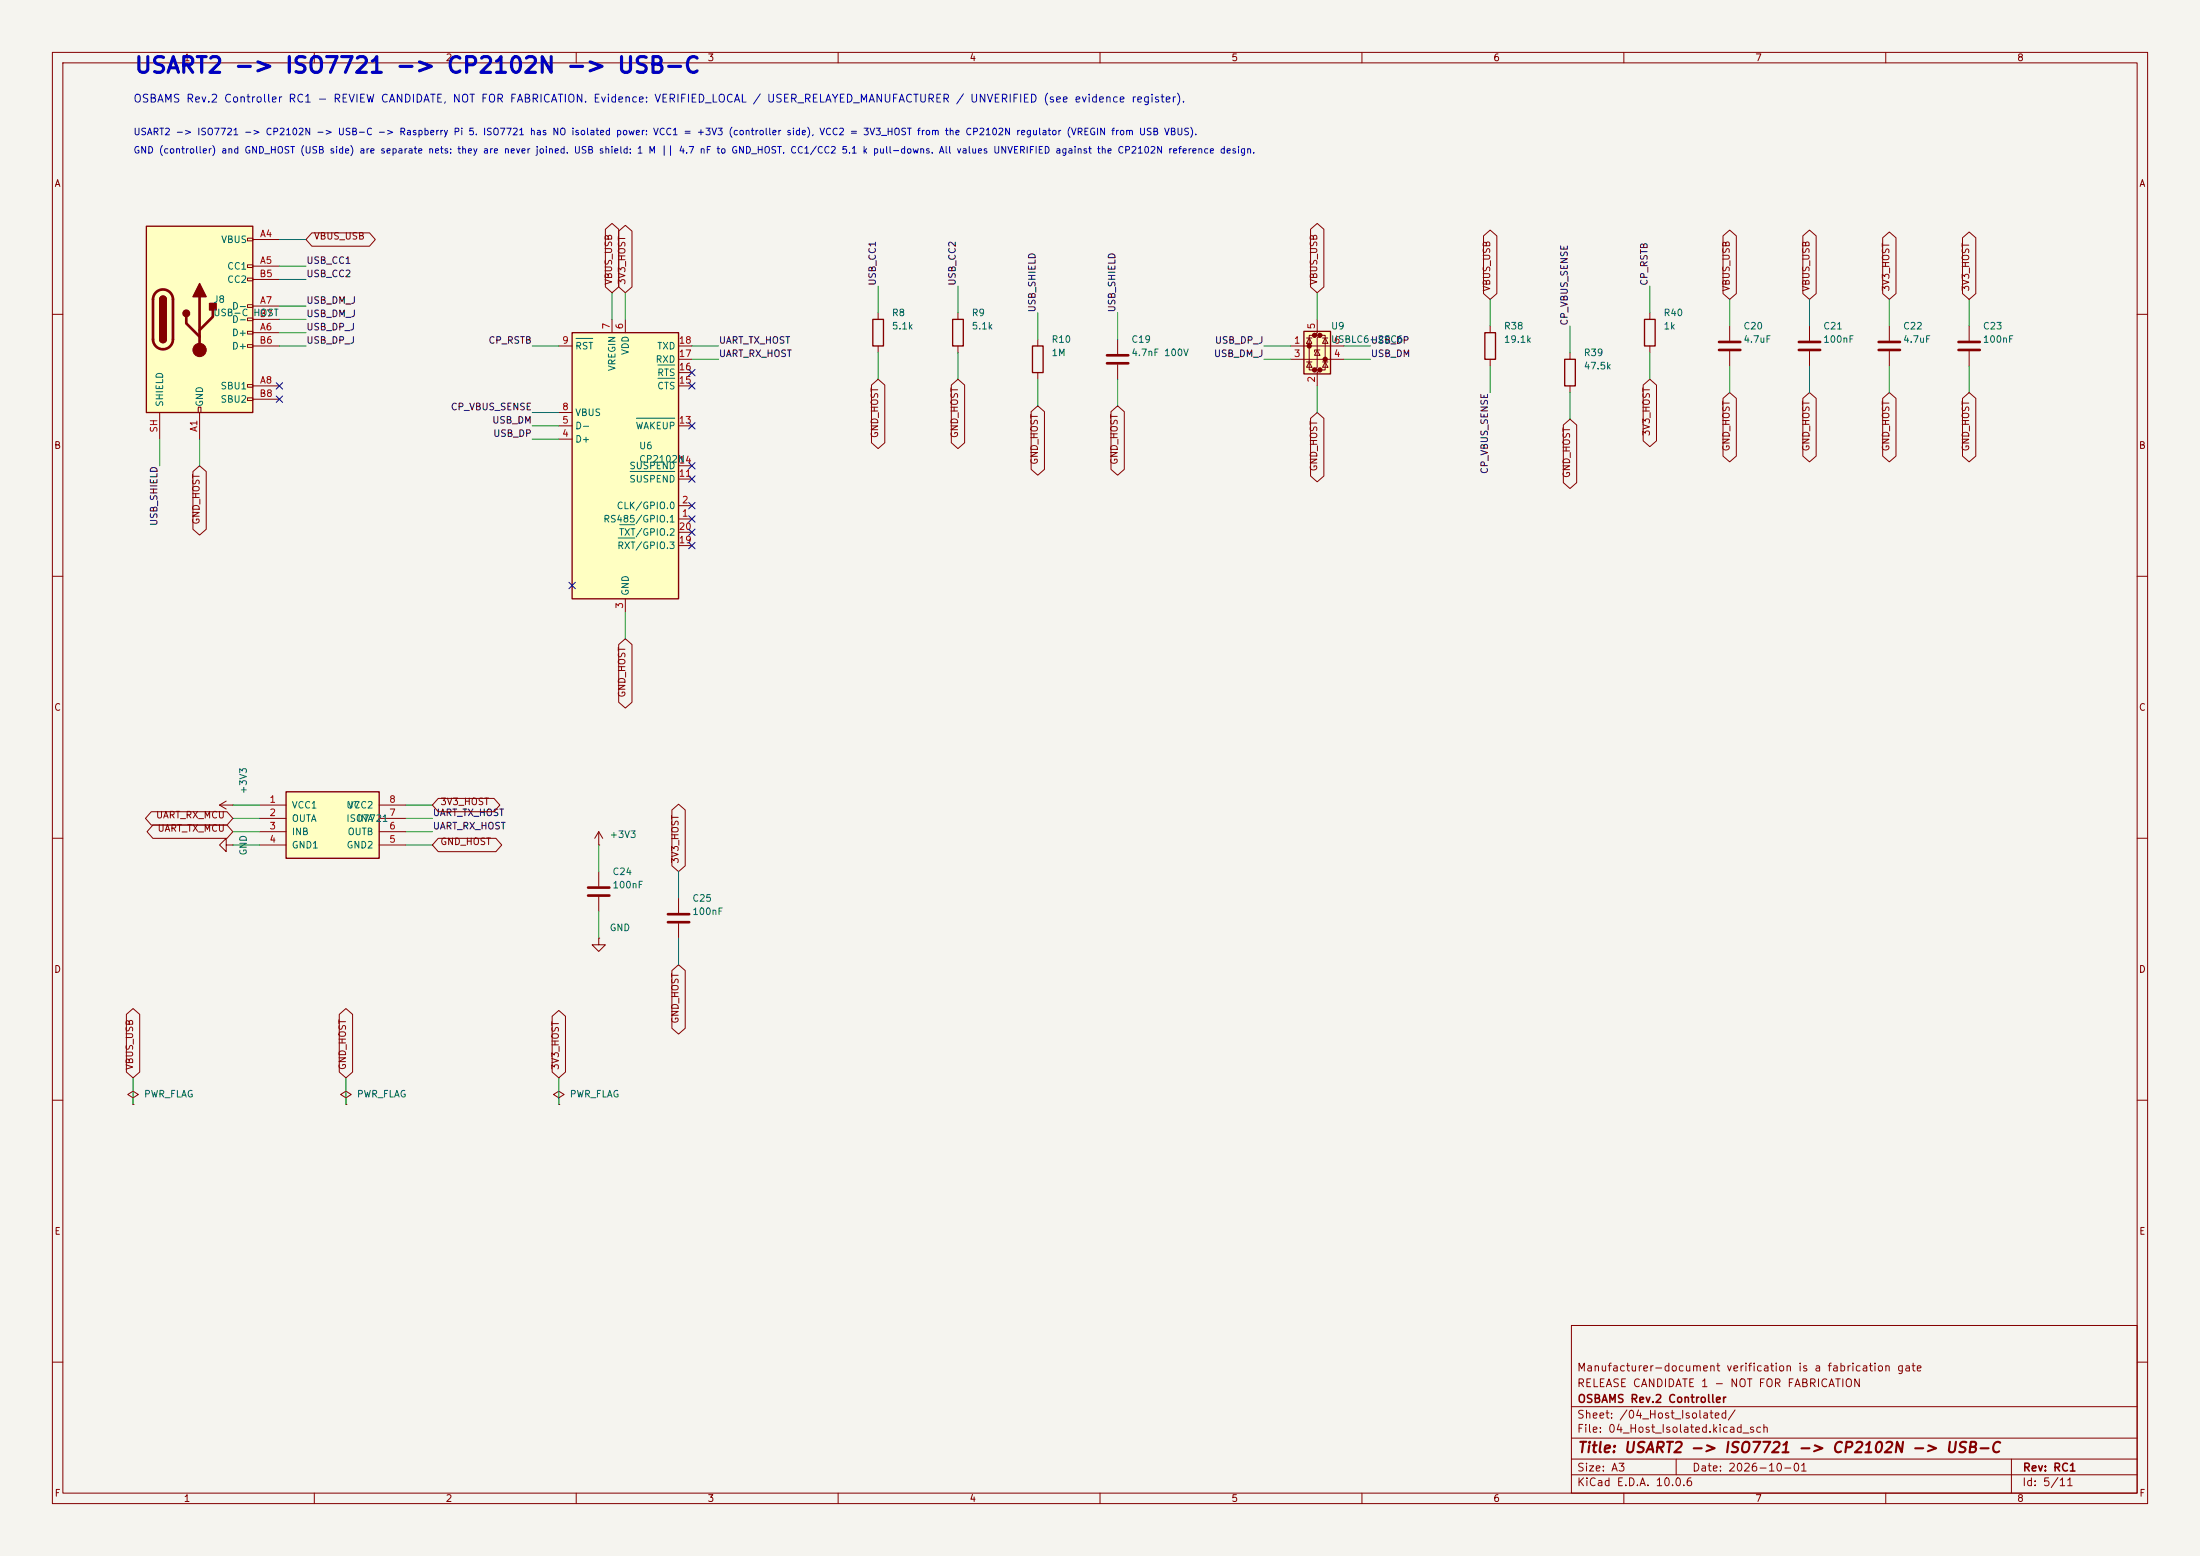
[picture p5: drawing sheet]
<svg xmlns="http://www.w3.org/2000/svg" width="420mm" height="297mm" viewBox="0 0 420 297" stroke-linecap="round" stroke-linejoin="round" font-family="sans-serif">
<path d="M0 0h420v297h-420z" fill="#f5f4ef" stroke="#f5f4ef" stroke-width=".19"/>
<g fill="none" stroke="#840000" stroke-width=".19">
<path d="M10 10h400v277h-400zM12 12h396v273h-396zM60 10v2M110 10v2M160 10v2M210 10v2M260 10v2M310 10v2M360 10v2M167.6 59.7v1.3M182.9 59.7v1.3M10 60h2"/>
<path d="M167.6 66v1.3M182.9 66v1.3M198.1 64.8v1.2M198.1 71.1v1.3M213.4 64.8v2.8M213.4 69.6v2.8M345.4 62.2v2.8M345.4 67.1v2.8M408 60h2M10 110h2M408 110h2M10 160h2"/>
<path d="M41.9 153.7l1.3 .7M41.9 153.7h2.5M43.2 152.9l-1.3 .8M44.4 153.7h.1M408 160h2M10 210h2M408 210h2M300 253h108v32h-108zM10 260h2M300 278.5h108M300 274.5h108M300 268.5h108"/>
<path d="M320 278.5v3M384 278.5v6.5M408 260h2M60 285v2M110 285v2M160 285v2M210 285v2M260 285v2M300 281.5h108M310 285v2M360 285v2"/>
</g>
<path d="M166.6 61h2.1v5h-2.1zM181.9 61h2v5h-2zM197.1 66h2v5.1h-2z" fill="none" stroke="#840000" stroke-width=".25"/>
<path d="M211.3 67.8h4.1M211.3 69.3h4.1M343.4 65.3h4.1M343.4 66.8h4.1" fill="none" stroke="#840000" stroke-width=".51"/>
<path d="M27.9 43.2h20.4v35.5h-20.4z" fill="#ffffc2"/>
<g fill="none" stroke="#840000" stroke-width=".19">
<path d="M47.2 45.5h1.1v.5h-1.1zM47.2 50.5h1.1v.6h-1.1zM47.2 53.1h1.1v.5h-1.1zM47.2 58.2h1.1v.5h-1.1zM48.3 45.7h5M48.3 50.8h5M48.3 58.4h5M48.3 53.3h5M30.5 78.7v5.1M37.8 77.7h.6v1h-.6zM38.1 78.7v5.1M47.2 60.7h1.1v.5h-1.1z"/>
<path d="M47.2 63.2h1.1v.6h-1.1zM47.2 65.8h1.1v.5h-1.1zM47.2 73.4h1.1v.5h-1.1zM47.2 75.9h1.1v.6h-1.1zM48.3 63.5h5M48.3 73.7h5M48.3 66h5M48.3 61h5M48.3 76.2h5M360.7 62.2v2.8M360.7 67.1v2.8M375.9 62.2v2.8"/>
<path d="M375.9 67.1v2.8"/>
</g>
<path d="M27.9 43.2h20.4v35.5h-20.4zM30.5 57.2a.64 .64 0 0 1 .6-.7 .64 .64 0 0 1 .6 .7M30.5 64.8a.64 .64 0 0 0 .6 .6 .64 .64 0 0 0 .6-.6" fill="none" stroke="#840000" stroke-width=".25"/>
<path d="M29.8 55.8a1.9 1.9 0 0 1 2-.4 1.9 1.9 0 0 1 1.2 1.8v7.6a1.91 1.91 0 0 1-1.9 1.9 1.91 1.91 0 0 1-1.9-1.9v-7.8l.2-.6zM38.1 56.6v10.2M40.6 59.2v1.3l-2.5 2.5M35.6 60.5v1.2l2.5 2.6M358.6 65.3h4.1M358.6 66.8h4.1M373.9 65.3h4.1M373.9 66.8h4.1" fill="none" stroke="#840000" stroke-width=".51"/>
<g fill="#840000" stroke="#840000" stroke-width=".25">
<path d="M30.5 57.2h1.2v7.6h-1.2z"/>
<path d="M30.7 56.7a.64 .64 0 0 1 .7-.1 .64 .64 0 0 1 .3 .6h-1.2z"/>
<path d="M30.5 64.8h1.2a.64 .64 0 0 1-.6 .6 .64 .64 0 0 1-.6-.6z"/>
<path d="M38.1 54.1l1.3 2.5h-2.6z"/>
<path d="M40 57.9h1.3v1.3h-1.3z"/>
<circle cx="35.6" cy="59.8" r=".63"/>
</g>
<circle cx="38.1" cy="66.8" r="1.27" fill="#840000" stroke="#840000" stroke-width=".19"/>
<path d="M109.2 63.5h20.3v50.8h-20.3z" fill="#ffffc2"/>
<path d="M109.2 63.5h20.3v50.8h-20.3z" fill="none" stroke="#840000" stroke-width=".25"/>
<g fill="none" stroke="#840000" stroke-width=".19">
<path d="M106.7 78.7h2.5M106.7 66h2.5M116.8 61v2.5M119.4 61v2.5M129.5 66h2.6M129.5 73.7h2.6M129.5 71.1h2.6M129.5 68.6h2.6M330.2 62.2v2.8M330.2 67.1v2.8M106.7 83.8h2.5M106.7 81.3h2.5"/>
<path d="M129.5 99.1h2.6M129.5 96.5h2.6M129.5 81.3h2.6M129.5 91.4h2.6M129.5 88.9h2.6M119.4 114.3v2.5M129.5 104.1h2.6M129.5 101.6h2.6M43.2 161.3v-1.3l-1.3 1.3 1.3 1.3v-1.3h1.2M44.4 161.3h.1M25.4 209.6l1-.7-1-.6-1 .6 1 .7v1.2M25.4 210.8h.1"/>
<path d="M66 209.6l1.1-.7-1.1-.6-1 .6 1 .7v1.2M66 210.8h.1M106.7 209.6l1-.7-1-.6-1 .6 1 .7v1.2M106.7 210.8h.1"/>
</g>
<path d="M110 64.6h3.1M121.5 79.8h7.3M125.6 72.2h3.2M125.6 69.7h3.2M120.3 90h8.5M118 102.7h3.2M118.3 100.2h2.9" fill="none" stroke="#006464" stroke-width=".19"/>
<path d="M328.2 65.3h4M328.2 66.8h4" fill="none" stroke="#840000" stroke-width=".51"/>
<path d="M54.6 151.1h17.8v12.7h-17.8z" fill="#ffffc2"/>
<path d="M283.5 63.5h2v5.1h-2zM298.7 68.6h2v5.1h-2zM313.9 61h2.1v5h-2.1zM54.6 151.1h17.8v12.7h-17.8z" fill="none" stroke="#840000" stroke-width=".25"/>
<g fill="none" stroke="#840000" stroke-width=".19">
<path d="M315 59.7v1.3M284.5 62.2v1.3M284.5 68.6v1.3M299.7 67.3v1.3M299.7 73.7v1.2M315 66v1.3M49.5 153.7h5.1M49.5 156.2h5.1M49.5 158.8h5.1M72.4 153.7h5.1M72.4 156.2h5.1M72.4 158.8h5.1"/>
<path d="M114.3 158.8v2.5M114.3 158.8l-.8 1.2M114.3 158.8l.8 1.2M49.5 161.3h5.1M72.4 161.3h5.1M114.3 179.1v1.2h1.3l-1.3 1.3-1.3-1.3h1.3M114.3 179.1h.1M114.3 161.3h.1M114.3 166.4v2.8M114.3 171.2v2.8M129.5 171.5v2.7M129.5 176.3v2.8"/>
</g>
<path d="M112.3 169.4h4M112.3 170.9h4M127.5 174.5h4.1M127.5 176h4.1" fill="none" stroke="#840000" stroke-width=".51"/>
<path d="M248.9 63.2h5.1v8.2h-5.1z" fill="#ffffc2"/>
<g fill="#840000" stroke="#840000" stroke-width=".51">
<circle cx="249.9" cy="66" r=".25"/>
<circle cx="251" cy="64" r=".25"/>
<circle cx="251" cy="70.6" r=".25"/>
<circle cx="252" cy="64" r=".25"/>
<circle cx="252" cy="70.6" r=".25"/>
<circle cx="253" cy="68.6" r=".25"/>
</g>
<g fill="none" stroke="#840000" stroke-width=".19">
<path d="M59.5 44.4h11l1.2 1.3-1.2 1.3h-11l-1.1-1.3zM115.6 43.8l1.2-1.2 1.3 1.2v11l-1.3 1.1-1.2-1.1zM118.1 44.1l1.3-1.1 1.3 1.1v10.7l-1.3 1.1-1.3-1.1zM250.2 43.8l1.3-1.2 1.2 1.2v11l-1.2 1.1-1.3-1.1zM283.2 45l1.3-1.1 1.3 1.1v11l-1.3 1.2-1.3-1.2zM328.9 45l1.3-1.1 1.3 1.1v11l-1.3 1.2-1.3-1.2zM344.2 45l1.2-1.1 1.3 1.1v11l-1.3 1.2-1.2-1.2zM359.4 45.4l1.3-1.1 1.3 1.1v10.6l-1.3 1.2-1.3-1.2zM374.6 45.4l1.3-1.1 1.3 1.1v10.6l-1.3 1.2-1.3-1.2zM166.4 73.5l1.2-1.1 1.3 1.1v11l-1.3 1.1-1.2-1.1zM181.6 73.5l1.3-1.1 1.3 1.1v11l-1.3 1.1-1.3-1.1zM196.8 78.6l1.3-1.1 1.3 1.1v11l-1.3 1.1-1.3-1.1z"/>
<path d="M212.1 78.6l1.3-1.1 1.2 1.1v11l-1.2 1.1-1.3-1.1zM246.4 66h10.1M246.4 68.6h10.1M249.4 69.1h1M249.4 64.5h1M249.9 64.5l.5 1h-1zM249.9 69.1l.5 1h-1zM250.2 79.9l1.3-1.2 1.2 1.2v11l-1.2 1.1-1.3-1.1zM251 64h-1.1v6.6h1.1M251.5 61v2.5l-.5 .5h1l-.5 .5v5.6l-.5 .5h1l-.5 .5v2.6M251.5 66.8l.5 1h-1zM252 66.8h-1v.4"/>
<path d="M252 64h1v6.6h-1M252.5 69.1h1M252.5 64.5h1M253 64.5l.5 1h-1zM253 69.1l.5 1h-1zM313.7 73.5l1.3-1.1 1.2 1.1v10.6l-1.2 1.2-1.3-1.2zM328.9 76l1.3-1.1 1.3 1.1v11.1l-1.3 1.1-1.3-1.1zM344.2 76l1.2-1.1 1.3 1.1v11.1l-1.3 1.1-1.2-1.1zM359.4 76l1.3-1.1 1.3 1.1v11.1l-1.3 1.1-1.3-1.1zM374.6 76l1.3-1.1 1.3 1.1v11.1l-1.3 1.1-1.3-1.1zM36.8 90l1.3-1.1 1.3 1.1v11l-1.3 1.1-1.3-1.1zM298.4 81.1l1.3-1.1 1.3 1.1v11l-1.3 1.1-1.3-1.1z"/>
<path d="M118.1 123l1.3-1.1 1.3 1.1v11l-1.3 1.2-1.3-1.2zM28.9 154.9h14.4l1.1 1.3-1.1 1.3h-14.4l-1.1-1.3zM29.2 157.5h14.1l1.1 1.3-1.1 1.2h-14.1l-1.1-1.2zM83.7 152.4h10.6l1.1 1.3-1.1 1.2h-10.6l-1.2-1.2zM128.3 154.6l1.2-1.1 1.3 1.1v10.7l-1.3 1.1-1.2-1.1zM83.7 160h11l1.1 1.3-1.1 1.3h-11l-1.2-1.3zM24.1 193.6l1.3-1.1 1.3 1.1v11l-1.3 1.1-1.3-1.1zM64.8 193.6l1.2-1.1 1.3 1.1v11l-1.3 1.1-1.2-1.1zM105.4 194l1.3-1.1 1.3 1.1v10.6l-1.3 1.1-1.3-1.1zM128.3 185.3l1.2-1.1 1.3 1.1v11l-1.3 1.1-1.2-1.1z"/>
</g>
<path d="M248.9 63.2h5.1v8.2h-5.1z" fill="none" stroke="#840000" stroke-width=".25"/>
<g fill="none" stroke="#009600" stroke-width=".19">
<path d="M53.3 58.4h5.1M53.3 45.7h5.1M53.3 50.8h5.1M53.3 53.3h5.1M116.8 55.9v5.1M119.4 55.9v5.1M167.6 54.6v5.1M182.9 54.6v5.1M198.1 59.7v5.1M213.4 59.7v5.1M251.5 55.9v5.1M284.5 57.2v5"/>
<path d="M315 54.6v5.1M330.2 57.2v5M345.4 57.2v5M360.7 57.2v5M375.9 57.2v5M53.3 66h5.1M53.3 61h5.1M53.3 63.5h5.1M101.6 66h5.1M101.6 78.7h5.1M132.1 68.6h5.1M132.1 66h5.1"/>
<path d="M167.6 67.3v5.1M182.9 67.3v5.1M198.1 72.4v5.1M213.4 72.4v5.1M241.3 68.6h5.1M241.3 66h5.1M251.5 73.7v5M256.5 68.6h5.1M256.5 66h5.1M284.5 69.9v5M299.7 62.2v5.1M299.7 74.9v5.1"/>
<path d="M315 67.3v5.1M330.2 69.9v5M345.4 69.9v5M360.7 69.9v5M375.9 69.9v5M30.5 83.8v5.1M38.1 83.8v5.1M101.6 83.8h5.1M101.6 81.3h5.1M119.4 116.8v5.1M44.4 153.7h5.1M44.4 158.8h5.1"/>
<path d="M44.4 156.2h5.1M77.5 153.7h5M77.5 158.8h5M77.5 156.2h5M44.4 161.3h5.1M77.5 161.3h5M114.3 161.3v5.1M114.3 174v5.1M129.5 166.4v5.1M129.5 179.1v5.1M25.4 205.7v5.1M66 205.7v5.1"/>
<path d="M106.7 205.7v5.1"/>
</g>
<g fill="none" stroke="#000084" stroke-width=".19">
<path d="M52.7 73.1l1.2 1.2M52.7 75.6l1.2 1.2M53.9 73.1l-1.2 1.2M53.9 75.6l-1.2 1.2M131.5 73.1l1.2 1.2M131.5 70.5l1.2 1.2M132.7 73.1l-1.2 1.2M132.7 70.5l-1.2 1.2M131.5 98.5l1.2 1.2M131.5 95.9l1.2 1.2M131.5 88.3l1.2 1.2M131.5 80.7l1.2 1.2"/>
<path d="M131.5 90.8l1.2 1.2M132.7 88.3l-1.2 1.2M132.7 98.5l-1.2 1.2M132.7 95.9l-1.2 1.2M132.7 80.7l-1.2 1.2M132.7 90.8l-1.2 1.2M108.6 111.2l1.2 1.2M109.8 111.2l-1.2 1.2M131.5 101l1.2 1.2M131.5 103.5l1.2 1.2M132.7 101l-1.2 1.2M132.7 103.5l-1.2 1.2"/>
</g>
<text font-size="3" fill="#0000c2" x="25.5" y="14.7">USART2 -&gt; ISO7721 -&gt; CP2102N -&gt; USB-C</text>
<text font-size="2" fill="#840000" x="301" y="277.8">Title: USART2 -&gt; ISO7721 -&gt; CP2102N -&gt; USB-C</text>
<text font-size="1.5" fill="#0000c2" x="25.4" y="19.9">OSBAMS Rev.2 Controller RC1 - REVIEW CANDIDATE, NOT FOR FABRICATION. Evidence: VERIFIED_LOCAL / USER_RELAYED_MANUFACTURER / UNVERIFIED (see evidence register).</text>
<g font-size="1.5" fill="#840000">
<text x="300.9" y="262.1">Manufacturer-document verification is a fabrication gate</text>
<text x="300.9" y="265.1">RELEASE CANDIDATE 1 - NOT FOR FABRICATION</text>
<text x="301" y="268.1">OSBAMS Rev.2 Controller</text>
<text x="300.9" y="273.8">File: 04_Host_Isolated.kicad_sch</text>
<text x="300.9" y="271.1">Sheet: /04_Host_Isolated/</text>
<text x="300.9" y="281.2">Size: A3</text>
<text x="322.9" y="281.2">Date: 2026-10-01</text>
<text x="386" y="281.2">Rev: RC1</text>
<text x="300.9" y="284">KiCad E.D.A. 10.0.6</text>
<text x="385.9" y="284">Id: 5/11</text>
</g>
<g font-size="1.3" fill="#840000">
<text x="35" y="12">1</text>
<text x="85" y="12">2</text>
<text x="135" y="12">3</text>
<text x="185" y="12">4</text>
<text x="235" y="12">5</text>
<text x="285" y="12">6</text>
<text x="335" y="12">7</text>
<text x="385" y="12">8</text>
<text x="10.3" y="36">A</text>
<text x="408.3" y="36">A</text>
<text x="59.8" y="46">VBUS_USB</text>
<text x="117.2" y="54.5" transform="rotate(-90 117.2 54.5)">VBUS_USB</text>
<text x="119.7" y="54.5" transform="rotate(-90 119.7 54.5)">3V3_HOST</text>
<text x="251.8" y="54.5" transform="rotate(-90 251.8 54.5)">VBUS_USB</text>
<text x="284.8" y="55.7" transform="rotate(-90 284.8 55.7)">VBUS_USB</text>
<text x="330.5" y="55.7" transform="rotate(-90 330.5 55.7)">VBUS_USB</text>
<text x="345.8" y="55.7" transform="rotate(-90 345.8 55.7)">VBUS_USB</text>
<text x="361" y="55.7" transform="rotate(-90 361 55.7)">3V3_HOST</text>
<text x="376.2" y="55.7" transform="rotate(-90 376.2 55.7)">3V3_HOST</text>
<text x="168" y="83.7" transform="rotate(-90 168 83.7)">GND_HOST</text>
<text x="183.2" y="83.7" transform="rotate(-90 183.2 83.7)">GND_HOST</text>
<text x="315.3" y="83.4" transform="rotate(-90 315.3 83.4)">3V3_HOST</text>
<text x="10.2" y="86">B</text>
<text x="198.4" y="88.8" transform="rotate(-90 198.4 88.8)">GND_HOST</text>
<text x="213.7" y="88.8" transform="rotate(-90 213.7 88.8)">GND_HOST</text>
<text x="330.5" y="86.3" transform="rotate(-90 330.5 86.3)">GND_HOST</text>
<text x="345.8" y="86.3" transform="rotate(-90 345.8 86.3)">GND_HOST</text>
<text x="361" y="86.3" transform="rotate(-90 361 86.3)">GND_HOST</text>
<text x="376.2" y="86.3" transform="rotate(-90 376.2 86.3)">GND_HOST</text>
<text x="408.2" y="86">B</text>
<text x="251.8" y="90.1" transform="rotate(-90 251.8 90.1)">GND_HOST</text>
<text x="300" y="91.3" transform="rotate(-90 300 91.3)">GND_HOST</text>
<text x="38.4" y="100.2" transform="rotate(-90 38.4 100.2)">GND_HOST</text>
<text x="10.2" y="136">C</text>
<text x="119.7" y="133.3" transform="rotate(-90 119.7 133.3)">GND_HOST</text>
<text x="408.2" y="136">C</text>
<text x="84" y="154">3V3_HOST</text>
<text x="29.7" y="156.5">UART_RX_MCU</text>
<text x="30" y="159.1">UART_TX_MCU</text>
<text x="84" y="161.6">GND_HOST</text>
<text x="129.9" y="165" transform="rotate(-90 129.9 165)">3V3_HOST</text>
<text x="10.2" y="186">D</text>
<text x="408.2" y="186">D</text>
<text x="129.9" y="195.5" transform="rotate(-90 129.9 195.5)">GND_HOST</text>
<text x="25.7" y="204.3" transform="rotate(-90 25.7 204.3)">VBUS_USB</text>
<text x="66.4" y="204.3" transform="rotate(-90 66.4 204.3)">GND_HOST</text>
<text x="107" y="204.3" transform="rotate(-90 107 204.3)">3V3_HOST</text>
<text x="10.3" y="236">E</text>
<text x="408.3" y="236">E</text>
<text x="10.3" y="286">F</text>
<text x="35" y="287">1</text>
<text x="85" y="287">2</text>
<text x="135" y="287">3</text>
<text x="185" y="287">4</text>
<text x="235" y="287">5</text>
<text x="285" y="287">6</text>
<text x="335" y="287">7</text>
<text x="385" y="287">8</text>
<text x="408.3" y="286">F</text>
</g>
<g font-size="1.3" fill="#0000c2">
<text x="25.4" y="26.1">USART2 -&gt; ISO7721 -&gt; CP2102N -&gt; USB-C -&gt; Raspberry Pi 5. ISO7721 has NO isolated power: VCC1 = +3V3 (controller side), VCC2 = 3V3_HOST from the CP2102N regulator (VREGIN from USB VBUS).</text>
<text x="25.4" y="29.6">GND (controller) and GND_HOST (USB side) are separate nets: they are never joined. USB shield: 1 M || 4.7 nF to GND_HOST. CC1/CC2 5.1 k pull-downs. All values UNVERIFIED against the CP2102N reference design.</text>
</g>
<g font-size="1.3" fill="#006464">
<text x="42.1" y="46.7">VBUS</text>
<text x="43.3" y="51.8">CC1</text>
<text x="40.6" y="58.1">J8</text>
<text x="43.3" y="54.3">CC2</text>
<text x="44.2" y="59.4">D-</text>
<text x="40.6" y="60.7">USB-C HOST</text>
<text x="44.2" y="64.5">D+</text>
<text x="44.2" y="61.9">D-</text>
<text x="170.2" y="60.7">R8</text>
<text x="170.2" y="63.2">5.1k</text>
<text x="185.4" y="60.7">R9</text>
<text x="185.4" y="63.2">5.1k</text>
<text x="200.6" y="65.7">R10</text>
<text x="215.9" y="65.7">C19</text>
<text x="254" y="63.2">U9</text>
<text x="254" y="65.7">USBLC6-2SC6</text>
<text x="287" y="63.2">R38</text>
<text x="287" y="65.7">19.1k</text>
<text x="317.5" y="60.7">R40</text>
<text x="317.5" y="63.2">1k</text>
<text x="332.7" y="63.2">C20</text>
<text x="332.7" y="65.7">4.7uF</text>
<text x="348" y="63.2">C21</text>
<text x="348" y="65.7">100nF</text>
<text x="363.2" y="63.2">C22</text>
<text x="363.2" y="65.7">4.7uF</text>
<text x="378.4" y="63.2">C23</text>
<text x="378.4" y="65.7">100nF</text>
<text x="44.2" y="67">D+</text>
<text x="109.7" y="67">RST</text>
<text x="117.8" y="70.9" transform="rotate(-90 117.8 70.9)">VREGIN</text>
<text x="120.3" y="67.9" transform="rotate(-90 120.3 67.9)">VDD</text>
<text x="125.1" y="69.5">RXD</text>
<text x="125.4" y="67">TXD</text>
<text x="200.6" y="68.3">1M</text>
<text x="215.9" y="68.3">4.7nF 100V</text>
<text x="302.2" y="68.3">R39</text>
<text x="302.2" y="70.8">47.5k</text>
<text x="31.4" y="77.8" transform="rotate(-90 31.4 77.8)">SHIELD</text>
<text x="39.1" y="77.8" transform="rotate(-90 39.1 77.8)">GND</text>
<text x="42" y="74.6">SBU1</text>
<text x="42" y="77.2">SBU2</text>
<text x="125.4" y="74.6">CTS</text>
<text x="125.4" y="72.1">RTS</text>
<text x="109.7" y="82.2">D-</text>
<text x="109.7" y="79.7">VBUS</text>
<text x="121.2" y="82.2">WAKEUP</text>
<text x="109.7" y="84.8">D+</text>
<text x="120" y="89.9">SUSPEND</text>
<text x="121.9" y="86.1">U6</text>
<text x="121.9" y="88.6">CP2102N</text>
<text x="120" y="92.4">SUSPEND</text>
<text x="115.1" y="100">RS485/GPIO.1</text>
<text x="117.6" y="97.5">CLK/GPIO.0</text>
<text x="117.7" y="105.1">RXT/GPIO.3</text>
<text x="118" y="102.6">TXT/GPIO.2</text>
<text x="120.3" y="113.8" transform="rotate(-90 120.3 113.8)">GND</text>
<text x="47.4" y="151.7" transform="rotate(-90 47.4 151.7)">+3V3</text>
<text x="55.6" y="154.6">VCC1</text>
<text x="66" y="154.6">U7</text>
<text x="66.3" y="154.6">VCC2</text>
<text x="55.6" y="157.2">OUTA</text>
<text x="55.6" y="159.7">INB</text>
<text x="66" y="157.2">ISO7721</text>
<text x="66.2" y="159.7">OUTB</text>
<text x="68.1" y="157.2">INA</text>
<text x="116.3" y="160.3">+3V3</text>
<text x="47.4" y="163.4" transform="rotate(-90 47.4 163.4)">GND</text>
<text x="55.6" y="162.3">GND1</text>
<text x="66.1" y="162.3">GND2</text>
<text x="116.8" y="167.3">C24</text>
<text x="116.8" y="169.9">100nF</text>
<text x="132.1" y="172.4">C25</text>
<text x="116.3" y="178">GND</text>
<text x="132.1" y="175">100nF</text>
<text x="27.4" y="209.8">PWR_FLAG</text>
<text x="68" y="209.8">PWR_FLAG</text>
<text x="108.7" y="209.8">PWR_FLAG</text>
</g>
<g font-size="1.3" fill="#a90000">
<text x="49.5" y="45.6">A4</text>
<text x="49.4" y="53.2">B5</text>
<text x="49.5" y="50.7">A5</text>
<text x="49.5" y="58.3">A7</text>
<text x="49.4" y="65.9">B6</text>
<text x="49.4" y="60.8">B7</text>
<text x="49.5" y="63.4">A6</text>
<text x="107.2" y="65.9">9</text>
<text x="116.7" y="63" transform="rotate(-90 116.7 63)">7</text>
<text x="119.2" y="63" transform="rotate(-90 119.2 63)">6</text>
<text x="129.5" y="65.9">18</text>
<text x="246.9" y="65.9">1</text>
<text x="251.3" y="63" transform="rotate(-90 251.3 63)">5</text>
<text x="254.5" y="65.9">6</text>
<text x="129.5" y="71">16</text>
<text x="129.5" y="68.4">17</text>
<text x="246.9" y="68.4">3</text>
<text x="254.5" y="68.4">4</text>
<text x="49.4" y="76.1">B8</text>
<text x="49.5" y="73.5">A8</text>
<text x="129.5" y="73.5">15</text>
<text x="251.3" y="73.1" transform="rotate(-90 251.3 73.1)">2</text>
<text x="30.3" y="82.7" transform="rotate(-90 30.3 82.7)">SH</text>
<text x="38" y="82.6" transform="rotate(-90 38 82.6)">A1</text>
<text x="107.2" y="83.7">4</text>
<text x="107.2" y="81.1">5</text>
<text x="107.2" y="78.6">8</text>
<text x="129.5" y="81.1">13</text>
<text x="129.5" y="88.8">14</text>
<text x="129.5" y="91.3">11</text>
<text x="129.5" y="101.5">20</text>
<text x="130.1" y="98.9">1</text>
<text x="130.1" y="96.4">2</text>
<text x="129.5" y="104">19</text>
<text x="119.2" y="116.3" transform="rotate(-90 119.2 116.3)">3</text>
<text x="51.3" y="153.5">1</text>
<text x="74.2" y="153.5">8</text>
<text x="51.3" y="156.1">2</text>
<text x="51.3" y="158.6">3</text>
<text x="51.3" y="161.2">4</text>
<text x="74.2" y="161.2">5</text>
<text x="74.2" y="158.6">6</text>
<text x="74.2" y="156.1">7</text>
</g>
<g font-size="1.3" fill="#0f0f0f">
<text x="58.4" y="50.7">USB_CC1</text>
<text x="58.4" y="53.2">USB_CC2</text>
<text x="58.4" y="58.3">USB_DM_J</text>
<text x="167.5" y="54.6" transform="rotate(-90 167.5 54.6)">USB_CC1</text>
<text x="182.8" y="54.6" transform="rotate(-90 182.8 54.6)">USB_CC2</text>
<text x="198" y="59.7" transform="rotate(-90 198 59.7)">USB_SHIELD</text>
<text x="213.2" y="59.7" transform="rotate(-90 213.2 59.7)">USB_SHIELD</text>
<text x="314.8" y="54.6" transform="rotate(-90 314.8 54.6)">CP_RSTB</text>
<text x="58.4" y="63.4">USB_DP_J</text>
<text x="58.4" y="65.9">USB_DP_J</text>
<text x="58.4" y="60.8">USB_DM_J</text>
<text x="93.1" y="65.9">CP_RSTB</text>
<text x="137.1" y="65.9">UART_TX_HOST</text>
<text x="231.8" y="65.9">USB_DP_J</text>
<text x="261.6" y="65.9">USB_DP</text>
<text x="299.6" y="62.3" transform="rotate(-90 299.6 62.3)">CP_VBUS_SENSE</text>
<text x="137.1" y="68.5">UART_RX_HOST</text>
<text x="231.6" y="68.5">USB_DM_J</text>
<text x="261.6" y="68.5">USB_DM</text>
<text x="86" y="78.6">CP_VBUS_SENSE</text>
<text x="93.9" y="81.2">USB_DM</text>
<text x="94.1" y="83.7">USB_DP</text>
<text x="284.4" y="90.6" transform="rotate(-90 284.4 90.6)">CP_VBUS_SENSE</text>
<text x="30.4" y="100.5" transform="rotate(-90 30.4 100.5)">USB_SHIELD</text>
<text x="82.5" y="156.1">UART_TX_HOST</text>
<text x="82.5" y="158.6">UART_RX_HOST</text>
</g>
</svg>
